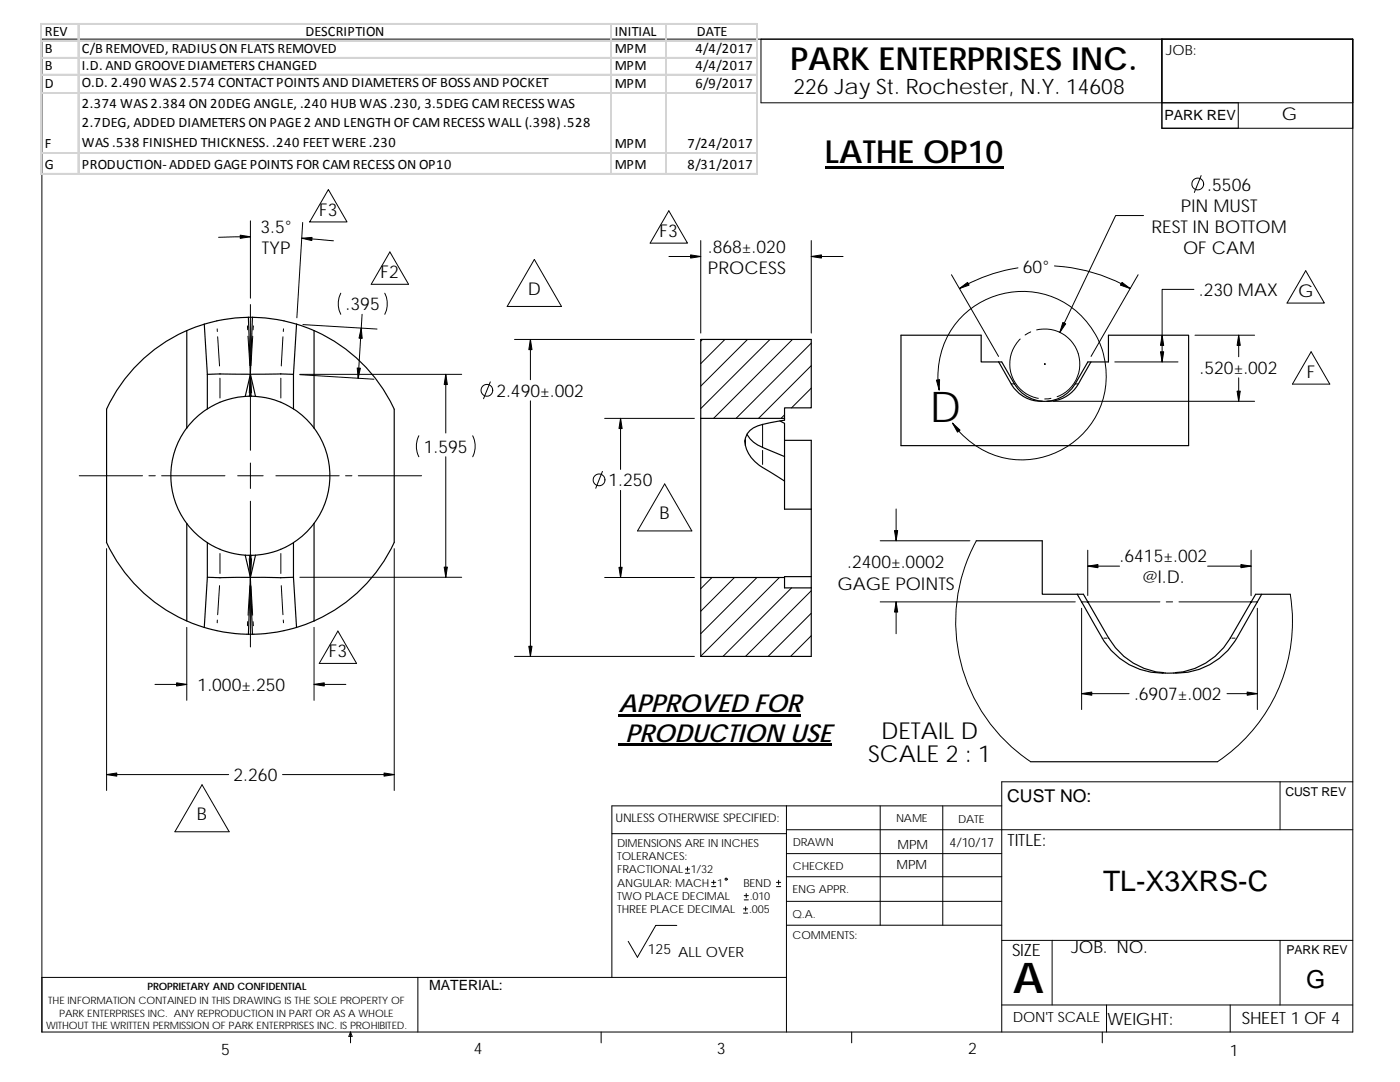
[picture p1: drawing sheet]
<svg xmlns="http://www.w3.org/2000/svg" width="279mm" height="216mm" viewBox="0 0 279 216" stroke-linecap="round" stroke-linejoin="round" font-family="sans-serif">
<g fill="none" stroke="#000" stroke-width=".2">
<path d="M8.4 7.8h261.6v198.1h-261.6zM151.9 7.8v12.7h118.1M231.9 7.8v17.8h38.1M65.5 37.8l3.8 6.5h-7.5zM239.7 35l-1.3 3.4M247.1 20.5v5.1M50 47.2l-6.4 .1M50 44.1v15.4M60.2 47.5l6.3 .5M60.4 44.4l-1.2 19M68 58.5a4.7 4.7 0 0 0 0 4.2M76.8 58.5a4.8 4.8 0 0 1 0 4.2"/>
<path d="M77.8 50.3l3.7 6.4h-7.4zM106.6 51.8l5.5 9.4h-10.9zM133.5 42.1l3.7 6.4h-7.4zM133.5 51.2h6.3M139.8 48v18.5M161.9 48v18.5M161.9 51.2h6.4M189.9 54.8l9.4 16.3M203.2 53.4a33.7 33.7 0 0 0-11.7 4.2M210.4 53.1a34.2 34.2 0 0 1 15.2 4.5M227.1 54.8l-9.4 16.3M228.2 43h-5.5l-11.2 23.3"/>
<path d="M238.3 57.7h-6.4v14.5M260.6 54l3.7 6.5h-7.4zM43.3 65.6l.1 .5M43.4 67.2l.4 5.8M43.9 75.5v3.9M49.4 65v.8M49.5 67.1l.4 5.9M49.9 75.3l-.2 3.1M50 60.8v12.6M50 74.7v1.2M50 77.2v12.7M50 75.3l.2 3.1"/>
<path d="M50.4 67.1l-.3 5.9M50.6 65l-.1 .8M56 75.5v3.9M56.5 67.2l-.4 5.8M56.6 65.6l-.1 .5M59.8 74.8l14.8 .9M59.8 74.7h32.3M60.5 64.8l14.7 .9M72.3 62.7l-.8 12.8M89 74.7v11.7M97.9 76.2l-1.4 3.4M102.7 67.7h35.9"/>
<path d="M105.9 67.7v8.1M105.9 80v51M140.2 67.7l-.4 .4M144.7 67.7l-4.9 4.9M149.2 67.7l-9.4 9.3M153.7 67.7l-13.9 13.8M158.2 67.7l-15.8 15.8M161.9 68.5l-15 15M161.9 73l-10.5 10.5M161.9 77.4l-3.9 4M187.4 77.8a16.8 16.8 0 0 1 20.1-19.2 16.8 16.8 0 0 1 10.4 25.8 16.8 16.8 0 0 1-27.8 0M201.9 76.6h.5"/>
<path d="M203.6 67.6a7 7 0 0 0 3.6 11.9M205.7 66.2l-1.1 .6M206.9 65.8a7 7 0 0 1 8.3 4.8 7 7 0 0 1-4.2 8.6M208.4 72.6h.2M208.5 72.6v.1M209.7 79.5l-1.2 .1M214.7 76.6h.4M222.5 72.2h12.6M238.5 66.9h11.9M247.2 66.9v4.3M247.2 75.4v4.7M261.7 70.2l3.7 6.4h-7.5z"/>
<path d="M15.8 94.9h12.6M29.7 94.9h1.3M32.3 94.9h12.6M47.4 94.9h5.1M50 92.4v5.1M55.1 94.9h12.6M69 94.9h1.2M71.5 94.9h12.6M83.6 87a4.7 4.7 0 0 0 0 4.1M89 91.1v24.1M94.3 87a4.7 4.7 0 0 1 0 4.1M120.2 94.1l-1.3 3.3"/>
<path d="M120.7 83.5h17.9M123.8 83.5v10.2M123.8 97.9v17.3M132.7 96.6l5.4 9.3h-10.9zM152.2 84.7v4.5M152.2 89.9v2.8M156.6 82.8l-.7 .7M210.2 80.1h40.2M21.3 109.5v48.2M43.8 116.9l-.4 5.8M43.9 110.4v4M49.7 111.5l.2 3.1"/>
<path d="M49.9 116.9l-.4 5.9M50 100v12.6M50 113.9v1.3M50 116.5v12.6M50.1 116.9l.3 5.9M50.2 111.5l-.2 3.1M56 110.4v4M56.1 116.9l.4 5.8M59.8 115.2h32.3M78.7 109.5v48.2M120.7 115.2h17.9M142.1 115.2l-2.3 2.3"/>
<path d="M146.6 115.2l-6.8 6.8M151.1 115.2l-11.3 11.2M155.6 115.2l-15.8 15.7M158 117.3l-13.7 13.7M161.9 117.9l-13.1 13.1M175.7 107.9h17.9M178.8 101.6v6.3M194.8 107.9a33.6 33.6 0 0 0 10.9 44.1M217.1 109.8v9M217.1 113h6.3M241 113h8.7M249.7 109.8v9.1"/>
<path d="M257.5 118.6a33.6 33.6 0 0 1-14.5 33.4M30.9 136.6h6.4M37.3 125.2v14.5M43.4 123.7l-.1 .6M49.4 124v.9M50.5 124l.1 .9M56.5 123.7l.1 .6M62.7 136.6h6.3M62.7 125.2v14.5M67.4 125.9l3.8 6.5h-7.5zM102.7 131h35.9M161.9 122.4l-8.6 8.6"/>
<path d="M161.9 126.9l-4.1 4.1M175.7 120.1h38.9M178.8 120.1v6.3M215.9 120.1h15.6M215.9 121.4v20.2M215.9 138.4h9.4M217 120l.2 .2M217.1 120v.2M217.1 120l-.1 .2M220.3 127.3h.6M232.7 120.1h1.3M235.3 120.1h15.6"/>
<path d="M244.9 138.4h6M245.9 127.3h.6M249.6 120.1h.2M249.6 120.1l.2 .1M249.7 120.1v.1M249.7 120.1l-.1 .1M250.9 121.4v20.2M21.3 154.6h24.3M40.3 156.6l5.4 9.4h-10.8zM56.4 154.6h22.3M255.5 156v9.6M270 156h-70.1v49.9"/>
<path d="M136.8 174.2h.8M136.8 173.4h.8M137.2 173v.8M142 176.9h.9M142 176.1h.9M142.4 175.6v.9M148.5 179.6h.9M148.5 178.7h.9M148.9 178.3v.8M155 176.9h.8M155 176.1h.8M155.4 175.6v.9"/>
<path d="M157 166.3h-34.9v28.7M157 160.8v45.1M157 174.9h42.9M157 170.3h42.9M157 179.9h42.9M175.7 160.8v23.8M188.2 160.8v23.8M199.9 160.8h-77.8v5.5M270 165.6h-113M8.4 195h148.6M83.4 195v10.9M135.1 184.7h-4.2l-3.7 6.3-1.8-3.2"/>
<path d="M148.4 182.2h.8M148.4 181.4h.8M148.8 181v.8M157 184.6h42.9M199.9 187.6h70.1M210 187.6v12.9M255.5 187.6v12.9M70 205.9v2.2M70 205.9l.3 .9h-.7zM120 205.9v2.2M170 205.9v2.2M199.9 200.5h70.1"/>
<path d="M220 205.9v2.2M220.8 200.5v5.4M245.5 200.5v5.4"/>
<circle cx="239" cy="36.7" r="1.18"/>
<circle cx="97.2" cy="77.9" r="1.17"/>
<circle cx="119.6" cy="95.8" r="1.18"/>
<circle cx="144.9" cy="175.4" r=".21"/>
</g>
<g fill="none" stroke="#000" stroke-width=".23">
<path d="M37.3 66a31.4 31.4 0 0 0-16 15.7v26.5a31.7 31.7 0 0 0 16 15.7v-19.4a15.7 15.7 0 0 0 4.1 3.8M37.3 66v19.4M40.8 64.7l.6 10M40.8 64.7l-3.5 1.3M41.4 74.7v6.9a15.1 15.1 0 0 0-4.1 3.8M43.9 74.6l6.1 .1M43.9 74.6h.1M43.9 74.6l-2.5 .1M48.9 79.1a15.8 15.8 0 0 0-7.5 2.5M49.6 63.3h.8M49.6 63.3l.4 11.4M49.6 63.3l-4.2 .3-2 .4-2.6 .7"/>
<path d="M49.8 79.1h-.9M50 74.7l-1.1 4.4M50 74.7l1 4.4M50 74.7l.1 4.4M50 74.7l-.2 4.4h.3M50.1 79.1h.9M50.4 63.3l4.1 .3 4.7 1.1M50.4 63.3l-.4 11.4M51 79.1a15.5 15.5 0 0 1 7.6 2.5M56 74.6h.1M56 74.6l-6 .1M56 74.6l2.6 .1"/>
<path d="M58.6 74.7v6.9M59.2 64.7l3.5 1.3M59.2 64.7l-.6 10M62.7 66a31.8 31.8 0 0 1 16 15.7v26.5a31.7 31.7 0 0 1-16 15.7M62.7 66v19.4M179.8 66.9h16v5.3h3.5l1.7 2.9a7.8 7.8 0 0 0 5 4.7 11.2 11.2 0 0 0 6.4-.5 8 8 0 0 0 3.6-4.2l1.7-2.9h3.5v-5.3h16v22h-57.4zM199.3 72.2h.6l2.5 4.4M202.4 76.6a6.9 6.9 0 0 0 5.6 3.4M202.4 76.6h.1M214.6 76.6a6.8 6.8 0 0 1-5.5 3.4M214.6 76.6h.1M217.7 72.2h-.6l-2.5 4.4"/>
<path d="M37.3 85.4a15.8 15.8 0 0 0 0 19M58.6 81.6a16.1 16.1 0 0 1 4.1 3.8M62.7 85.4a15.9 15.9 0 0 1 0 19M139.8 83.5v31.7h16.8M139.8 83.5v-15.8h22.1v13.7h-5.3v2.1M139.8 83.5h16.8M148.7 87.9a5.2 5.2 0 0 0 2 4.2l1.5 1.2 4.4 2.7M148.7 87.7l.1 1.2M149.1 86.6a5.1 5.1 0 0 0 3.1 2.7M152.2 89.3h.1M152.2 89.3l4.4 1.8M155.6 84l1 .5v11.5"/>
<path d="M156.6 87.9h5.3v13.7M156.6 83.5v.3l-1.4 .3a12 12 0 0 0-5.5 1.8 2.81 2.81 0 0 0-1 2.2M156.6 96v5.6h5.3M41.4 115.2l2.5 .1M41.4 108.3v6.9l-.6 10M41.4 108.3a15.7 15.7 0 0 0 7.5 2.5M43.9 115.3h.1M48.9 110.8l1.1 4.4M48.9 110.8h1.2l-.1 4.4M49.8 110.8l.2 4.4M50 115.2l-6.1 .1M50 115.2l6 .1"/>
<path d="M50 115.2l-.4 11.4M50 115.2l.4 11.4M51 110.8l-1 4.4M51 110.8h-.9M56 115.3h.1M58.6 108.3a16.5 16.5 0 0 0 4.1-3.8v19.4M58.6 115.2l.6 10M58.6 108.3v6.9M58.6 108.3a15.7 15.7 0 0 1-7.6 2.5M58.6 115.2l-2.6 .1M161.9 101.6v13.5h-5.3v2.2h5.3M161.9 115.1v15.9h-22.1v-15.8"/>
<path d="M194.8 107.9h13.2v10.7h7M215 118.6h1.2l5.1 8.7M251.8 118.6h-1.2l-5.1 8.7M257.5 118.6h-5.7l-3.3 5.8a20.5 20.5 0 0 1-5.1 7 15.1 15.1 0 0 1-10.8 2.9 13.8 13.8 0 0 1-12.6-7l-5-8.7M37.3 123.9l3.5 1.3M40.8 125.2a31.8 31.8 0 0 0 18.4 0M62.7 123.9l-3.5 1.3M221.3 127.3h.1M221.3 127.3a13.7 13.7 0 0 0 11 6.9M245.5 127.3a13.8 13.8 0 0 1-11 6.9M245.5 127.3h.1M205.7 152h37.3"/>
</g>
<g fill="#000" stroke="#000" stroke-width=".2">
<path d="M47.9 46.9l2.1 .3-2.1 .4z" fill-rule="evenodd"/>
<path d="M60.2 47.5l2.1-.1-.1 .6z" fill-rule="evenodd"/>
<path d="M137.8 50.9l2 .3-2 .3z" fill-rule="evenodd"/>
<path d="M161.9 51.2l2-.3v.6z" fill-rule="evenodd"/>
<path d="M191.5 57.6l1.6-1.3 .3 .6z" fill-rule="evenodd"/>
<path d="M223.9 56.3l1.7 1.3-2-.7z" fill-rule="evenodd"/>
<path d="M71.3 73.4l.6 .1-.4 2z" fill-rule="evenodd"/>
<path d="M72.1 65.5l.2 2h-.7z" fill-rule="evenodd"/>
<path d="M89 74.7l.3 2h-.7z" fill-rule="evenodd"/>
<path d="M105.9 67.7l.3 2.1h-.7z" fill-rule="evenodd"/>
<path d="M186.9 75.8h.6l-.1 2z" fill-rule="evenodd"/>
<path d="M212.1 64.3l.6 .3-1.2 1.7z" fill-rule="evenodd"/>
<path d="M231.9 66.9l.3 2h-.6z" fill-rule="evenodd"/>
<path d="M231.6 70.2h.6l-.3 2z" fill-rule="evenodd"/>
<path d="M247.2 66.9l.3 2h-.6z" fill-rule="evenodd"/>
<path d="M123.8 83.5l.4 2h-.7z" fill-rule="evenodd"/>
<path d="M190.1 84.4l1.5 1.4-.5 .4z" fill-rule="evenodd"/>
<path d="M246.9 78h.6l-.3 2.1z" fill-rule="evenodd"/>
<path d="M88.6 113.2h.7l-.3 2z" fill-rule="evenodd"/>
<path d="M123.5 113.2h.7l-.4 2z" fill-rule="evenodd"/>
<path d="M178.5 105.9h.7l-.4 2z" fill-rule="evenodd"/>
<path d="M217.1 113l2-.4v.7z" fill-rule="evenodd"/>
<path d="M247.7 112.6l2 .4-2 .3z" fill-rule="evenodd"/>
<path d="M35.2 136.2l2.1 .4-2.1 .3z" fill-rule="evenodd"/>
<path d="M62.7 136.6l2-.4v.7z" fill-rule="evenodd"/>
<path d="M105.5 128.9h.7l-.3 2.1z" fill-rule="evenodd"/>
<path d="M178.8 120.1l.4 2h-.7z" fill-rule="evenodd"/>
<path d="M215.9 138.4l2-.3v.6z" fill-rule="evenodd"/>
<path d="M248.9 138.1l2 .3-2 .3z" fill-rule="evenodd"/>
<path d="M21.3 154.6l2-.4v.7z" fill-rule="evenodd"/>
<path d="M76.6 154.2l2.1 .4-2.1 .3z" fill-rule="evenodd"/>
</g>
<path d="M123.5 142.7h36.4M123.5 148.6h42.5" fill="none" stroke="#000" stroke-width=".44"/>
<path d="M164.7 33.1h35.6v.6h-35.6z" fill="#000"/>
<path d="M8.1 8.1h142.8M8.1 11.5h142.8M8.1 14.8h142.8M8.1 18.5h142.8M15.5 4.7v30.2M121.9 4.7v30.2M132.7 4.7v30.2M8.1 34.9v-30.2h142.8v30.2M8.1 30.4h142.8M8.1 34.6h142.8" fill="none" stroke="#d4d4d4" stroke-width=".2"/>
<path d="M8.1 4.8h142.8M8.1 8.2h142.8M8.1 11.6h142.8M8.3 4.7v30.2M122 4.7v30.2M132.8 4.7v30.2M8.1 30.6h142.8" fill="none" stroke="#d4d4d4" stroke-width=".25"/>
<path d="M8.1 15h142.8M8.1 18.6h142.8M15.7 4.7v30.2M151.1 4.7v30.2M8.1 34.7h142.8" fill="none" stroke="#d4d4d4" stroke-width=".28"/>
<g font-size="8.5">
<text x="185.5" y="84.2">D</text>
<text x="202.2" y="198.2">A</text>
</g>
<g font-size="6.3">
<text x="157.7" y="14.1">PARK ENTERPRISES INC.</text>
<text x="164.7" y="32.6">LATHE OP10</text>
</g>
<text font-size="5.6" x="220.1" y="177.8">TL-X3XRS-C</text>
<g font-size="4.9">
<text x="123.5" y="142">APPROVED FOR</text>
<text x="124.8" y="148">PRODUCTION USE</text>
<text x="260.7" y="197.1">G</text>
</g>
<g font-size="4.7">
<text x="175.8" y="147.4">DETAIL D</text>
<text x="173.2" y="152">SCALE 2 : 1</text>
</g>
<text font-size="4.2" x="158.3" y="18.8">226 Jay St. Rochester, N.Y. 14608</text>
<g font-size="3.5">
<text x="255.8" y="24">G</text>
<text x="240.9" y="38">.5506</text>
<text x="52" y="46.5">3.5°</text>
<text x="63.7" y="43">F3</text>
<text x="131.6" y="47.2">F3</text>
<text x="229.8" y="46.4">REST IN BOTTOM</text>
<text x="235.7" y="42.2">PIN MUST</text>
<text x="52.3" y="50.7">TYP</text>
<text x="141.3" y="50.4">.868±.020</text>
<text x="236.1" y="50.7">OF CAM</text>
<text x="76" y="55.5">F2</text>
<text x="105.3" y="58.8">D</text>
<text x="141.3" y="54.6">PROCESS</text>
<text x="204.1" y="54.4">60°</text>
<text x="239.2" y="59.1">.230 MAX</text>
<text x="259.1" y="59.2">G</text>
<text x="69" y="61.9">.395</text>
<text x="239.4" y="74.6">.520±.002</text>
<text x="260.8" y="75.4">F</text>
<text x="99.1" y="79.2">2.490±.002</text>
<text x="84.6" y="90.4">1.595</text>
<text x="121.5" y="97.1">1.250</text>
<text x="131.6" y="103.5">B</text>
<text x="169.1" y="113.4">.2400±.0002</text>
<text x="223.4" y="112.2">.6415±.002</text>
<text x="167.1" y="117.6">GAGE POINTS</text>
<text x="228" y="116.4">@I.D.</text>
<text x="65.6" y="131.1">F3</text>
<text x="39.4" y="137.9">1.000±.250</text>
<text x="226.3" y="139.7">.6907±.002</text>
<text x="46.6" y="155.9">2.260</text>
<text x="201" y="160.1">CUST NO:</text>
<text x="39.3" y="163.6">B</text>
</g>
<g font-size="3.4">
<text x="201.1" y="168.8">TITLE:</text>
<text x="202" y="190.8">SIZE</text>
<text x="213.7" y="190.1">JOB. NO.</text>
<text x="221" y="204.5">WEIGHT:</text>
<text x="247.8" y="204.4">SHEET 1 OF 4</text>
</g>
<g font-size="3.2">
<text x="44.2" y="210.4">5</text>
<text x="94.6" y="210.3">4</text>
<text x="143" y="210.4">3</text>
<text x="193.2" y="210.4">2</text>
<text x="245.4" y="210.7">1</text>
</g>
<g font-size="2.9">
<text x="8.9" y="7.2">REV</text>
<text x="8.9" y="10.5">B</text>
<text x="16.3" y="10.5">C/B REMOVED, RADIUS ON FLATS REMOVED</text>
<text x="60.9" y="7.2">DESCRIPTION</text>
<text x="122.7" y="7.2">INITIAL</text>
<text x="122.7" y="10.5">MPM</text>
<text x="138.8" y="10.5">4/4/2017</text>
<text x="139" y="7.2">DATE</text>
<text x="8.9" y="17.5">D</text>
<text x="8.9" y="13.9">B</text>
<text x="16.3" y="17.3">O.D. 2.490 WAS 2.574 CONTACTPOINTS AND DIAMETERS OF BOSS AND POCKET</text>
<text x="16.3" y="13.9">I.D. AND GROOVEDIAMETERS CHANGED</text>
<text x="122.7" y="17.5">MPM</text>
<text x="122.7" y="13.9">MPM</text>
<text x="138.8" y="17.5">6/9/2017</text>
<text x="138.8" y="13.9">4/4/2017</text>
<text x="16.3" y="21.5">2.374 WAS 2.384 ON 20DEG ANGLE, .240 HUB WAS .230, 3.5DEG CAMRECESS WAS</text>
<text x="8.9" y="29.5">F</text>
<text x="16.3" y="25.4">2.7DEG, ADDED DIAMETERS ON PAGE2 AND LENGTH OF CAMRECESS WALL (.398).528</text>
<text x="16.3" y="29.3">WAS .538 FINISHED THICKNESS. .240 FEETWERE.230</text>
<text x="122.7" y="29.5">MPM</text>
<text x="137.2" y="29.5">7/24/2017</text>
<text x="8.9" y="33.7">G</text>
<text x="16.3" y="33.7">PRODUCTION‐ADDED GAGEPOINTS FOR CAMRECESS ON OP10</text>
<text x="122.7" y="33.7">MPM</text>
<text x="137.2" y="33.7">8/31/2017</text>
</g>
<g font-size="2.8">
<text x="232.7" y="10.9">JOB:</text>
<text x="232.4" y="24">PARK REV</text>
<text x="129.3" y="190.4">125 ALL OVER</text>
<text x="85.7" y="197.5">MATERIAL:</text>
<text x="202.1" y="203.8">DON'T SCALE</text>
</g>
<g font-size="2.5">
<text x="178.9" y="173.4">MPM</text>
<text x="179.1" y="169.3">MPM</text>
<text x="189.5" y="169">4/10/17</text>
</g>
<g font-size="2.4">
<text x="256.5" y="158.9">CUST REV</text>
<text x="122.9" y="164">UNLESS OTHERWISE SPECIFIED:</text>
<text x="256.8" y="190.4">PARK REV</text>
</g>
<g font-size="2.2">
<text x="178.8" y="164">NAME</text>
<text x="191.2" y="164.2">DATE</text>
<text x="123.2" y="169">DIMENSIONS ARE IN INCHES</text>
<text x="123.2" y="171.6">TOLERANCES:</text>
<text x="158.2" y="168.8">DRAWN</text>
<text x="158.2" y="173.7">CHECKED</text>
<text x="123.2" y="176.9">ANGULAR: MACH 1</text>
<text x="123.2" y="179.6">TWO PLACE DECIMAL</text>
<text x="123.2" y="174.3">FRACTIONAL 1/32</text>
<text x="148.4" y="176.9">BEND</text>
<text x="149.6" y="179.6">.010</text>
<text x="158.2" y="178.3">ENG APPR.</text>
<text x="123.2" y="182.2">THREE PLACE DECIMAL</text>
<text x="149.5" y="182.2">.005</text>
<text x="158.2" y="183.2">Q.A.</text>
<text x="158.2" y="187.4">COMMENTS:</text>
</g>
<g font-size="2">
<text x="29.5" y="197.6">PROPRIETARY AND CONFIDENTIAL</text>
<text x="9.6" y="200.3">THE INFORMATION CONTAINED IN THIS DRAWING IS THE SOLE PROPERTY OF</text>
<text x="11.8" y="202.8">PARK ENTERPRISES INC. ANY REPRODUCTION IN PART OR AS A WHOLE</text>
<text x="9.2" y="205.4">WITHOUT THE WRITTEN PERMISSION OF PARK ENTERPRISES INC. IS PROHIBITED.</text>
</g>
</svg>
